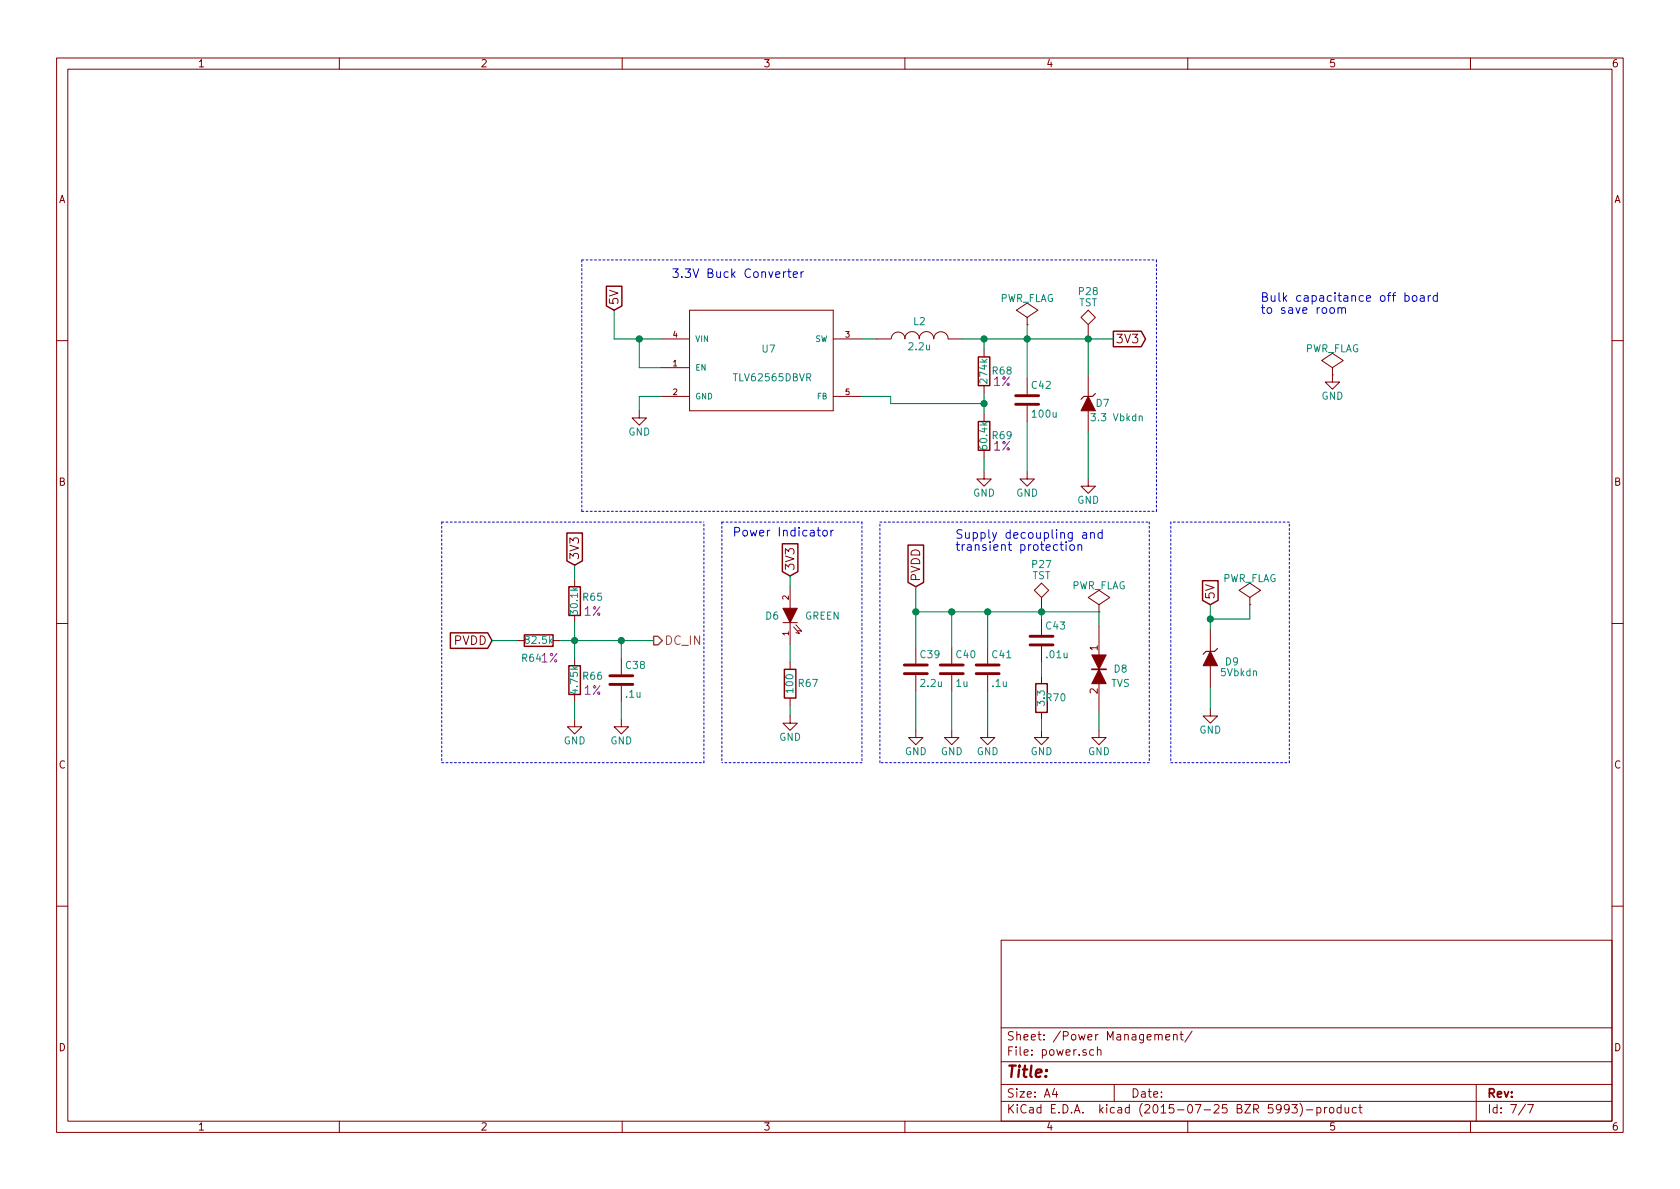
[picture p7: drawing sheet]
<svg xmlns="http://www.w3.org/2000/svg" width="297mm" height="210mm" viewBox="0 0 297 210" stroke-linecap="round" stroke-linejoin="round" font-family="sans-serif">
<g fill="none" stroke="#840000" stroke-width=".18">
<path d="M10 10.3h277v189.9h-277zM12 12.2h273v186.1h-273zM60 10.3v1.9M110 10.3v1.9M160 10.3v1.9M210 10.3v1.9M260 10.3v1.9M116.8 59.9h5.1M121.9 54.9h25.4v17.7h-25.4zM147.3 59.9h5.1M154.9 59.9h2.6M157.6 59.9a1.22 1.22 0 0 1 1.2-1.2 1.22 1.22 0 0 1 1.2 1.2"/>
<path d="M160 59.9a1.3 1.3 0 0 1 1.3-1.3 1.3 1.3 0 0 1 1.3 1.3M162.5 59.9a1.3 1.3 0 0 1 1.3-1.3 1.3 1.3 0 0 1 1.3 1.3 1.27 1.27 0 0 1 1.3-1.2 1.27 1.27 0 0 1 1.2 1.2M167.6 59.9h2.6M181.6 57.4h.1M181.6 56.1l1.9-1.2-1.9-1.3-1.9 1.3 1.9 1.2v1.3M191.1 56.1l1.3-1.2 1.3 1.2-1.3 1.3zM192.4 57.4v2.5M10 60.2h2M113 72.6v1.3h1.3l-1.3 1.3-1.2-1.3h1.2M116.8 65h5.1M116.8 70.1h5.1M147.3 70.1h5.1"/>
<path d="M174 61.8v1.3M174 68.2v1.3M174 73.3v1.2M174 79.6v1.3M181.6 66.9v2.8M181.6 71.7v2.8M192.4 66.3v3.8M192.4 72.6v3.8M235.6 66.3v1.3h1.3l-1.3 1.2-1.3-1.2h1.3M235.6 66.3h.1M235.6 65l1.9-1.3-1.9-1.2-1.9 1.2 1.9 1.3v1.3M285 60.2h2"/>
<path d="M174 83.4v1.3h1.3l-1.3 1.3-1.3-1.3h1.3M181.6 83.4v1.3h1.3l-1.3 1.3-1.3-1.3h1.3M192.4 84.7v1.3h1.3l-1.3 1.2-1.3-1.2h1.3M10 110.3h2M91.4 113.3h1.3M97.8 113.3h1.3M101.6 102.5v1.3M101.6 108.8v1.3M101.6 116.5v1.2M109.9 116.5v2.7M138.4 110.1h2.6M139.7 103.8v3.8"/>
<path d="M139.7 110.1v3.8M139.7 117.1v1.3M140.3 110.9l1.1 1.1-.7-.1M140.7 110.5l1 1.1-.6-.1M161.9 114.5v2.8M161.9 119.4v2.8M168.3 114.5v2.8M168.3 119.4v2.8M174.6 114.5v2.8M174.6 119.4v2.8M182.9 104.4l1.2-1.3 1.3 1.3-1.3 1.3zM184.1 105.7v2.5"/>
<path d="M184.1 109.5v2.8M184.1 114.3v2.8M184.1 119.6v1.3M194.3 108.2h.1M194.3 106.9l1.9-1.2-1.9-1.3-1.9 1.3 1.9 1.2v1.3M194.3 110.7v15.3M214 111.4v3.8M214 117.7v3.8M221 106.9h.1M221 105.7l1.9-1.3-1.9-1.3-1.9 1.3 1.9 1.3v1.2M285 110.3h2M101.6 127.2v1.3h1.3l-1.3 1.3-1.3-1.3h1.3"/>
<path d="M101.6 122.8v1.3M109.9 127.2v1.3h1.2l-1.2 1.3-1.3-1.3h1.3M109.9 121.3v2.8M139.7 126.6v1.3h1.3l-1.3 1.3-1.3-1.3h1.3M139.7 123.4v1.3M161.9 129.2v1.2h1.3l-1.3 1.3-1.2-1.3h1.2M168.3 129.2v1.2h1.2l-1.2 1.3-1.3-1.3h1.3M174.6 129.2v1.2h1.3l-1.3 1.3-1.2-1.3h1.2M184.1 129.2v1.2h1.3l-1.3 1.3-1.2-1.3h1.2M184.1 126v1.2M194.3 129.2v1.2h1.3l-1.3 1.3-1.3-1.3h1.3M214 125.3v1.3h1.3l-1.3 1.3-1.3-1.3h1.3"/>
<path d="M10 160.2h2M177 166.3h108v32h-108zM285 160.2h2M60 198.3v1.9M110 198.3v1.9M160 198.3v1.9M177 194.8h108M177 191.8h108M177 187.8h108M177 181.8h108M186.4 192.5l-.3 1h.9M186.8 193v1"/>
<path d="M193.4 185.7l-.5-.1-.2 .3v.6l.2 .1 .5-.1M194 185.7l.2-.1 .4 .1 .1 .9M194 185.1v1.5M197 191.8v3M204.8 183.1a.36 .36 0 0 1 .4-.2 .36 .36 0 0 1 .3 .2v.8M206.1 183.4l.7-.1v-.3l-.5-.1-.2 .2 .1 .7h.6M207.5 183.1l.2-.2 .4 .1v.9M207.5 182.9v1M208.6 182.9h.6M208.8 182.4v1.3l.4 .2M210 198.3v1.9M210.8 182.3l-1.3 2"/>
<path d="M227.9 196l-.2 .3h-.3l-.3-.3v-.4l.1-.2 .5-.1 .2 .2a1.19 1.19 0 0 1-.2 1.2l-.5 .1M228.4 195.3h1l-.5 .6 .4 .1v.7l-.2 .1-.7-.1M229.8 195.1a1.71 1.71 0 0 1 0 2.3M231 196.3h1.1M232.8 195.9l.5-.1 .3 .3-.2 .6h-.6M232.8 195.8v1.5M234.2 195.8v1M234.6 195.8l-.4 .3M235.1 196l.2-.2 .5 .2v.5l-.1 .2-.4 .1-.2-.1zM237.1 195.9l-.4-.1-.3 .3 .1 .6 .2 .1 .4-.1M237.1 195.3v1.5M237.8 195.8l.1 .9 .4 .1 .2-.1"/>
<path d="M238.5 195.8v1M239.8 195.9l-.4-.1-.3 .3 .1 .6 .2 .1 .4-.1M240.3 195.8h.5M240.5 195.3v1.3l.3 .2M260 198.3v1.9M261 191.8v6.5M269.7 195.2l-1.2 2M270.1 195.3h1l-.6 1.5"/>
</g>
<g fill="none" stroke="#840000" stroke-width=".25">
<path d="M107.2 50.6h2.8v3.5l-1.4 .8-1.4-.8zM196.8 58.6h5l.7 1.3-.7 1.4h-5zM173 63.1h2v5.1h-2zM173 74.5h2v5.1h-2zM100.2 94.3h2.8v4.9l-1.4 .7-1.4-.7zM138.3 96.2h2.8v4.9l-1.4 .7-1.4-.7zM160.6 96.4h2.7v6.6l-1.4 .8-1.3-.8zM79.6 111.9h6.6l.8 1.4-.8 1.3h-6.6zM92.7 112.3h5.1v2h-5.1zM100.6 117.7h2v5.1h-2zM100.6 103.8h2v5h-2zM138.7 118.4h2v5h-2z"/>
<path d="M212.6 102.7h2.8v3.5l-1.4 .7-1.4-.7zM183.1 120.9h2.1v5.1h-2.1z"/>
</g>
<path d="M179.6 71.5h4M179.6 70h4M107.8 119.5h4.1M159.9 119.1h4.1M159.9 117.6h4.1M166.2 119.1h4.1M166.2 117.6h4.1M172.6 119.1h4.1M172.6 117.6h4.1M182.1 114h4.1M182.1 112.5h4.1M107.8 121h4.1" fill="none" stroke="#840000" stroke-width=".51"/>
<g fill="none" stroke="#0000c2" stroke-width=".18">
<path d="M139.3 48.1h.6M139.5 47.5v1.4l.4 .2M140.3 48.6l.7-.2-.1-.3h-.4l-.2 .2v.7h.6M141.6 48.1v1M142.1 48.1h-.3l-.2 .3M235.2 54.6l.2-.2 .5 .2v.5l-.1 .2-.4 .1-.2-.1zM236.6 54.6l.1-.1a.36 .36 0 0 1 .5 .1v.8M236.6 54.4v1M237.2 54.6a.35 .35 0 0 1 .4-.2 .35 .35 0 0 1 .3 .2v.8M248.4 52.3a.48 .48 0 0 1 .7 .1v.7a.48 .48 0 0 1-.7 .1M249.8 52.4l.2-.1 .4 .1 .1 .6-.1 .2-.4 .1-.2-.2zM251.2 52.3h.5l.1 1"/>
<path d="M251.8 52.6l-.5 .1a.3 .3 0 0 0-.2 .3 .3 .3 0 0 0 .2 .3l.5-.1M252.5 52.3v1M253 52.3h-.3l-.2 .3M254.1 52.3a.48 .48 0 0 0-.6 .1v.7a.48 .48 0 0 0 .6 .1M254.1 51.8v1.5M144.5 93.8h.6M144.7 93.3v1.3l.4 .2M145.5 93.9l.3-.1 .4 .1 .1 .6-.2 .2-.3 .1-.3-.2zM146.9 93.8v1M147.3 93.8h-.2l-.2 .3M187.6 95.8v1.3l.4 .2M188.5 96.3v1"/>
<path d="M189.2 96.5l.3-.2 .4 .2 .1 .5-.2 .3h-.3l-.3-.1zM190.6 96.5l.1-.1a.36 .36 0 0 1 .6 .1v.8M190.6 96.3v1M191.5 94.3h.5l.1 .9M192.1 94.5l-.5 .1a.3 .3 0 0 0-.2 .3 .3 .3 0 0 0 .2 .3l.5-.1M192.8 94.3h.1a.36 .36 0 0 1 .6 .1v.8M192.8 94.2v1M194.9 94.3a.48 .48 0 0 0-.7 0v.7a.48 .48 0 0 0 .7 .1M194.9 93.7v1.5"/>
</g>
<path d="M193 118.4h2.6" fill="none" stroke="#840000" stroke-width=".3"/>
<g fill="#840000" stroke="#840000" stroke-width=".18">
<path d="M193 115.8h2.6l-1.3 2.6z"/>
<path d="M194.3 118.4l1.3 2.5h-2.6z"/>
<path d="M192.4 70.1l1.3 2.5h-2.6z"/>
<path d="M138.4 107.6h2.6l-1.3 2.5z"/>
<path d="M214 115.2l1.3 2.5h-2.6z"/>
</g>
<path d="M193.7 69.6l-.5 .5h-1.6l-.5 .5M215.3 114.7l-.5 .5h-1.6l-.5 .5" fill="none" stroke="#840000" stroke-width=".2"/>
<path d="M201.4 73.7l.2-.1h.3l.1 .8" fill="none" stroke="#008484" stroke-width=".18"/>
<path d="M115.6 112.5h.7l.8 .8-.8 .7h-.7z" fill="none" stroke="#848400" stroke-width=".25"/>
<g fill="none" stroke="#008400" stroke-width=".18">
<path d="M108.6 54.9v5h8.2M113 59.9v5.1h3.8M152.4 59.9h2.5M170.2 59.9h26.6M174 59.9v1.9M181.6 57.4v9.5M192.4 59.9v6.4M116.8 70.1h-3.8v2.5M152.4 70.1h5.1v1.3h16.5M174 69.5v3.8M181.6 74.5v8.9M192.4 76.4v8.3"/>
<path d="M101.6 99.9v2.6M174 80.9v2.5M87 113.3h4.4M99.1 113.3h16.5M101.6 110.1v6.4M109.9 113.3v3.2M139.7 101.8v2M139.7 113.9v3.2M161.9 103.8v10.7M161.9 108.2h32.4v2.5M168.3 108.2v6.3M174.6 108.2v6.3"/>
<path d="M184.1 108.2v1.3M184.1 117.1v2.5M214 106.9v4.5M221 106.9v2.6h-7M101.6 124.1v3.1M109.9 124.1v3.1M139.7 124.7v1.9M161.9 122.2v7M168.3 122.2v7M174.6 122.2v7M184.1 127.2v2M194.3 126v3.2"/>
<path d="M214 121.5v3.8"/>
</g>
<g fill="#008400" stroke="#008400" stroke-width=".25">
<circle cx="113" cy="59.9" r=".51"/>
<circle cx="174" cy="71.4" r=".51"/>
<circle cx="174" cy="59.9" r=".51"/>
<circle cx="181.6" cy="59.9" r=".51"/>
<circle cx="168.3" cy="108.2" r=".51"/>
<circle cx="174.6" cy="108.2" r=".51"/>
<circle cx="184.2" cy="108.2" r=".51"/>
<circle cx="161.9" cy="108.2" r=".51"/>
<circle cx="192.4" cy="59.9" r=".51"/>
<circle cx="214" cy="109.5" r=".51"/>
<circle cx="101.6" cy="113.3" r=".51"/>
<circle cx="109.9" cy="113.3" r=".51"/>
</g>
<g fill="none" stroke="#0000c2" stroke-width=".18" stroke-dasharray=".3 .4">
<path d="M102.9 46h101.6M78.1 92.3h46.4M78.1 92.3v42.6M102.9 90.4h101.6M102.9 90.4v-44.4M127.6 92.3v42.6M127.6 92.3h24.8M152.4 92.3v42.6M155.6 92.3h47.6M203.2 92.3v42.6M204.5 90.4v-44.4M207 92.3v42.6"/>
<path d="M228 92.3h-21M78.1 134.9h46.4M124.5 134.9v-42.6M152.4 134.9h-24.8M155.6 134.9v-42.6M203.2 134.9h-47.6M207 134.9h21M228 134.9v-42.6"/>
</g>
<text font-size="2.8" fill="#840000" x="178" y="190.5">Title:</text>
<g font-size="2.1" fill="#840000">
<text x="109.3" y="53.9" transform="rotate(-90 109.3 53.9)">5V</text>
<text x="197.3" y="60.7">3V3</text>
<text x="102.4" y="99" transform="rotate(-90 102.4 99)">3V3</text>
<text x="140.5" y="100.9" transform="rotate(-90 140.5 100.9)">3V3</text>
<text x="162.7" y="102.8" transform="rotate(-90 162.7 102.8)">PVDD</text>
<text x="214.8" y="106" transform="rotate(-90 214.8 106)">5V</text>
<text x="80.2" y="114">PVDD</text>
<text x="178" y="184">Sheet: /Power Management/</text>
<text x="178" y="186.7">File: power.sch</text>
<text x="178" y="196.9">KiCad E.D.A. kicad (2015-07-25 BZR 5993)-product</text>
<text x="178" y="194.1">Size: A4</text>
<text x="200" y="194.1">Date:</text>
<text x="263" y="194.1">Rev:</text>
<text x="263" y="196.9">Id: 7/7</text>
</g>
<g font-size="2.1" fill="#0000c2">
<text x="118.7" y="49.1">3.3V Buck Converter</text>
<text x="222.9" y="53.4">Bulk capacitance off board</text>
<text x="222.9" y="55.5">to save room</text>
<text x="129.5" y="94.9">Power Indicator</text>
<text x="168.9" y="95.3">Supply decoupling and</text>
<text x="168.9" y="97.4">transient protection</text>
</g>
<g font-size="2.1" fill="#840084">
<text x="175.6" y="68.2">1%</text>
<text x="175.6" y="79.7">1%</text>
<text x="103.3" y="108.9">1%</text>
<text x="95.6" y="117.1">1%</text>
<text x="103.3" y="122.9">1%</text>
</g>
<text font-size="2.1" fill="#848400" x="117.5" y="114">DC_IN</text>
<g font-size="1.8" fill="#840000">
<text x="35" y="11.9">1</text>
<text x="85" y="11.9">2</text>
<text x="135" y="11.9">3</text>
<text x="185" y="11.9">4</text>
<text x="235" y="11.9">5</text>
<text x="285" y="11.9">6</text>
<text x="10.4" y="35.9">A</text>
<text x="285.4" y="35.9">A</text>
<text x="10.4" y="85.9">B</text>
<text x="285.4" y="85.9">B</text>
<text x="194.1" y="115" transform="rotate(-90 194.1 115)">1</text>
<text x="194.1" y="122.7" transform="rotate(-90 194.1 122.7)">2</text>
<text x="10.4" y="135.9">C</text>
<text x="285.4" y="135.9">C</text>
<text x="10.4" y="185.9">D</text>
<text x="285.4" y="185.9">D</text>
<text x="35" y="199.9">1</text>
<text x="85" y="199.9">2</text>
<text x="135" y="199.9">3</text>
<text x="185" y="199.9">4</text>
<text x="235" y="199.9">5</text>
<text x="285" y="199.9">6</text>
</g>
<g font-size="1.8" fill="#008484">
<text x="176.7" y="53.4">PWR_FLAG</text>
<text x="190.8" y="52.2">P28</text>
<text x="161.5" y="57.5">L2</text>
<text x="190.7" y="54.1">TST</text>
<text x="134.8" y="62.3">U7</text>
<text x="160.8" y="61.9">2.2u</text>
<text x="230.6" y="62.3">PWR_FLAG</text>
<text x="129.9" y="67.4">TLV62565DBVR</text>
<text x="174.5" y="67.6" transform="rotate(-90 174.5 67.6)">274k</text>
<text x="175.5" y="66.2">R68</text>
<text x="182.5" y="68.8">C42</text>
<text x="193.8" y="71.9">D7</text>
<text x="233.6" y="70.7">GND</text>
<text x="111.1" y="77">GND</text>
<text x="175.5" y="77.6">R69</text>
<text x="182.6" y="73.8">100u</text>
<text x="193.3" y="74.5">3.3 Vbkdn</text>
<text x="174.5" y="79.3" transform="rotate(-90 174.5 79.3)">60.4k</text>
<text x="172" y="87.8">GND</text>
<text x="179.7" y="87.8">GND</text>
<text x="190.4" y="89.1">GND</text>
<text x="182.6" y="100.4">P27</text>
<text x="103.1" y="106.2">R65</text>
<text x="182.5" y="102.4">TST</text>
<text x="189.4" y="104.2">PWR_FLAG</text>
<text x="216" y="102.9">PWR_FLAG</text>
<text x="93" y="113.8">82.5k</text>
<text x="102.2" y="108.5" transform="rotate(-90 102.2 108.5)">30.1k</text>
<text x="135.4" y="109.5">D6</text>
<text x="142.3" y="109.5">GREEN</text>
<text x="185" y="111.3">C43</text>
<text x="92.4" y="117">R64</text>
<text x="110.7" y="118.3">C38</text>
<text x="162.8" y="116.4">C39</text>
<text x="169.1" y="116.4">C40</text>
<text x="175.5" y="116.4">C41</text>
<text x="185.1" y="116.4">.01u</text>
<text x="197" y="118.9">D8</text>
<text x="215.9" y="119.6">5Vbkdn</text>
<text x="216.7" y="117.6">D9</text>
<text x="102.2" y="122.5" transform="rotate(-90 102.2 122.5)">4.75k</text>
<text x="103.1" y="120.2">R66</text>
<text x="110.7" y="123.4">.1u</text>
<text x="140.3" y="122.4" transform="rotate(-90 140.3 122.4)">100</text>
<text x="141.2" y="121.5">R67</text>
<text x="162.9" y="121.5">2.2u</text>
<text x="169.1" y="121.5">1u</text>
<text x="175.5" y="121.5">.1u</text>
<text x="184.7" y="124.7" transform="rotate(-90 184.7 124.7)">3.3</text>
<text x="185.1" y="124">R70</text>
<text x="196.4" y="121.5">TVS</text>
<text x="99.6" y="131.6">GND</text>
<text x="107.9" y="131.6">GND</text>
<text x="137.7" y="131">GND</text>
<text x="212" y="129.7">GND</text>
<text x="160" y="133.5">GND</text>
<text x="166.3" y="133.5">GND</text>
<text x="172.7" y="133.5">GND</text>
<text x="182.2" y="133.5">GND</text>
<text x="192.4" y="133.5">GND</text>
</g>
<g font-size="1.4" fill="#840000">
<text x="119" y="59.7">4</text>
<text x="149.5" y="59.7">3</text>
<text x="119" y="64.8">1</text>
<text x="119" y="69.8">2</text>
<text x="149.5" y="69.8">5</text>
<text x="139.4" y="106" transform="rotate(-90 139.4 106)">2</text>
<text x="139.4" y="112.4" transform="rotate(-90 139.4 112.4)">1</text>
</g>
<g font-size="1.4" fill="#008484">
<text x="122.9" y="65.5">EN</text>
<text x="122.9" y="60.4">VIN</text>
<text x="144" y="60.4">SW</text>
<text x="122.9" y="70.6">GND</text>
<text x="144.4" y="70.6">FB</text>
</g>
</svg>
